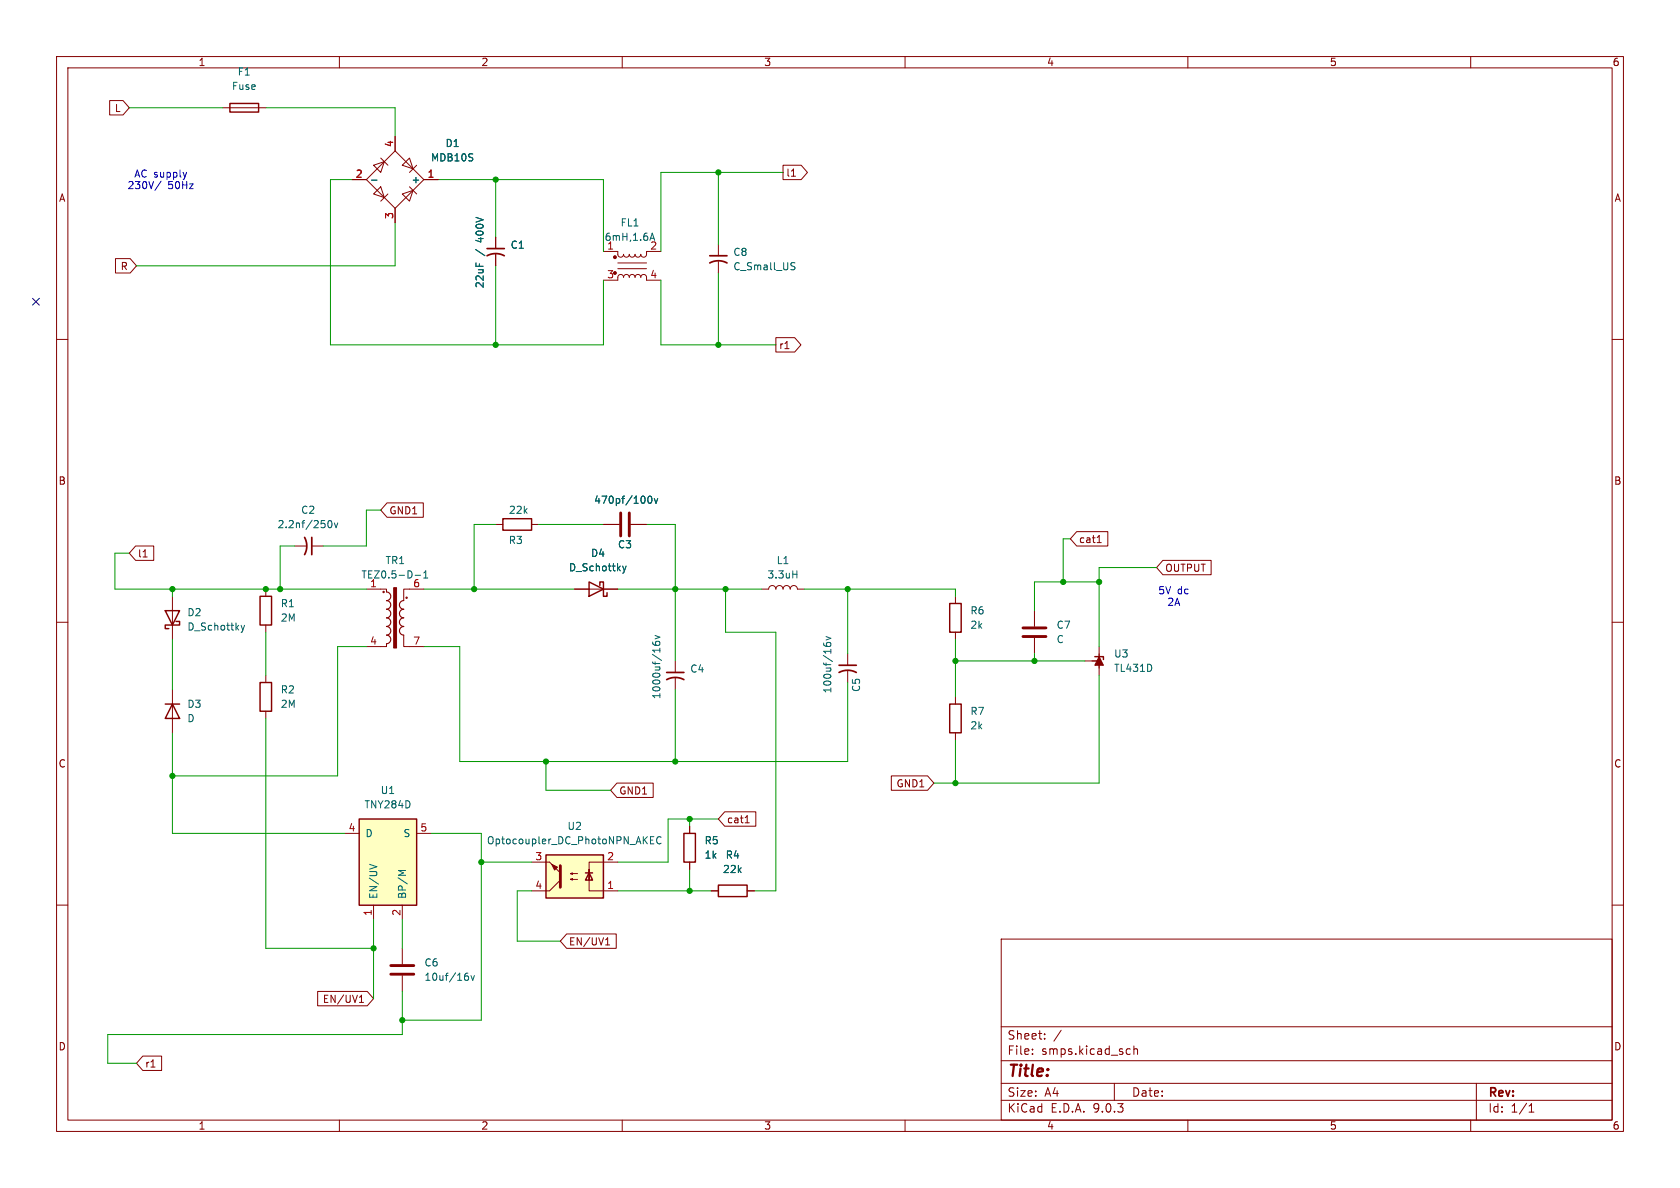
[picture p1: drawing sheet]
<svg xmlns="http://www.w3.org/2000/svg" width="297mm" height="210mm" viewBox="0 0 297 210" stroke-linecap="round" stroke-linejoin="round" font-family="sans-serif">
<g fill="none" stroke="#840000" stroke-width=".18">
<path d="M10 10h277v190h-277zM12 12h273v186h-273zM60 10v2M110 10v2M160 10v2M210 10v2M260 10v2M62.2 31.8h2.6M66 29.2l1.9-.6-.6 1.9zM67.3 33l.6 1.9-1.9-.6zM67.3 27.9l1.3 1.3M68.6 34.3l-1.3 1.3"/>
<path d="M69.8 26.7l5.1 5.1-5.1 5-5-5zM69.8 24.1v2.6M69.8 36.8v2.6M71.1 34.3l1.9-.6-.6 1.9zM72.4 27.9l.6 1.9-1.9-.6zM72.4 33l1.3 1.3M73.7 29.2l-1.3 1.3M74.9 31.8h2.6M87.6 41.9v2M87.6 45v2M106.7 44.5h2.5l.1 .7 .4 .3 .4-.2 .1-.3 .2 .3 .3 .2 .4-.2 .2-.3 .1 .3 .3 .2 .4-.2 .2-.3 .1 .2 .2 .2h.5l.2-.4 .2 .3 .4 .2 .4-.3v-.7h2.5M109.2 46.5h5.1"/>
<path d="M109.2 47.5h5.1M114.3 49l-.2-.3-.3-.2-.3 .1-.2 .4-.1-.3-.3-.2-.5 .1-.1 .4-.1-.3-.3-.2-.4 .1-.2 .4-.2-.4-.4-.1-.3 .2-.2 .3-.1-.3-.4-.2-.4 .3-.1 .7h-2.5M114.3 49.5h2.5M10 60h2M285 60h2M52.1 96.5h2M55.1 96.5h2M106.7 92.7h2.8M111.5 92.7h2.8M10 110h2M30.5 105.4v7.6M47 104.1v1.3"/>
<path d="M47 110.5v1.3M47 119.4v1.3M64.8 104.1h3.5v.5M68.3 113.8v.5h-3.5M71.4 112.3v2h3.5M74.9 104.1h-3.5v2.1M134.6 104.1h1.3a.64 .64 0 0 1 .6-.6 .64 .64 0 0 1 .7 .6 .64 .64 0 0 1 .6-.6 .64 .64 0 0 1 .6 .6 .64 .64 0 0 1 .7-.6 .64 .64 0 0 1 .6 .6 .64 .64 0 0 1 .6-.6 .64 .64 0 0 1 .7 .6h1.2M149.9 115.6v2M149.9 118.6v2.1M168.9 105.4v1.3M168.9 111.8v1.2M285 110h2"/>
<path d="M30.5 121.9v7.6M47 125.7v1.3M168.9 123.2v1.3M168.9 129.5v1.3M10 160h2M71.1 167.6v2.8M71.1 172.5v2.8M177 166h108v32h-108zM285 160h2M60 198v2M110 198v2M160 198v2"/>
<path d="M177 194.5h108M177 191.5h108M177 187.5h108M177 181.5h108M182.5 186.3v.1M182.5 185.5v.1M184.7 183.6v.1M184.7 182.8v.1M187.6 182.1l-1.3 2M197 191.5v3M199.4 185.4l.4 .1M199.8 186.3l-.4 .1"/>
<path d="M200.5 185.5l.2-.1 .3 .1 .1 .9M200.5 184.9v1.5M210 198v2M260 198v2M261 191.5v6.5M270.3 196.6h.9M270.3 195.5l.4-.4v1.5"/>
<circle cx="67.8" cy="104.6" r=".13"/>
<circle cx="71.9" cy="105.7" r=".13"/>
</g>
<path d="M29.2 108h2.5l-1.2 2.5zM31.1 109.9h.6v.6h-2.5v.6h.6M46 105.4h2v5.1h-2zM167.9 106.7h2v5.1h-2zM29.2 124.5h2.5M30.5 124.5l1.2 2.5h-2.5zM46 120.7h2v5h-2zM167.9 124.5h2v5h-2z" fill="none" stroke="#840000" stroke-width=".25"/>
<path d="M86.1 45.2a3.2 3.2 0 0 1 3.1 0M86.1 43.9h3.1M53.8 95a3.2 3.2 0 0 1 0 3M55.1 95v3M148.3 118.9a3.2 3.2 0 0 1 3.1 0M148.3 117.6h3.1" fill="none" stroke="#840000" stroke-width=".3"/>
<g fill="none" stroke="#006464" stroke-width=".18">
<path d="M65.7 31.8h.9M114.9 42.5l.4-1.3 .4 1.3M115 42.1h.6M58.1 92.1l.2-.1a.68 .68 0 0 1 .4 .7 .68 .68 0 0 1-.4 .6 .84 .84 0 0 1-.2-1.2zM59.1 92.4l.3 .9 .3-.9M114.6 87.8l.2-.1a.68 .68 0 0 1 .5 .6 .68 .68 0 0 1-.5 .7l-.2-.1-.1-.4zM115.7 88.1l.3 .9 .3-.9M42.6 110.5l.3 .9M42.9 111.4l-.3 .4M43.2 110.5l-.3 .9M73.4 101.7h1M74.9 102.2h.7"/>
<path d="M74.9 101.3l.4-.4v1.3M140.2 101.5h.7M140.9 100.9v1.3M145.6 113.7l.1 .3a.86 .86 0 0 0 1.2 0l-.1-.4h-.5l-.2 .2v.2l.2 .3M146 112.5l.9 .3-.9 .3M82.2 172.6l.4-.1 .2 .3-.1 .4h-.5M82.7 172l-.4 .2M83.3 172.5l.3 .8 .3-.8"/>
</g>
<path d="M109.7 90.7v4M111.3 90.7v4M69.1 170.7h4.1M69.1 172.2h4.1" fill="none" stroke="#840000" stroke-width=".51"/>
<path d="M68.3 104.6a.76 .76 0 0 1 .8 .8 .76 .76 0 0 1-.8 .8 .76 .76 0 0 1 .8 .7 .76 .76 0 0 1-.8 .8 .77 .77 0 0 1 .8 .8 .77 .77 0 0 1-.8 .7 .76 .76 0 0 1 .8 .8 .76 .76 0 0 1-.8 .7 .77 .77 0 0 1 .8 .8 .77 .77 0 0 1-.8 .8 .76 .76 0 0 1 .8 .7 .76 .76 0 0 1-.8 .8M71.4 106.2a.77 .77 0 0 0-.8 .7 .77 .77 0 0 0 .8 .8 .76 .76 0 0 0-.8 .8 .76 .76 0 0 0 .8 .7 .76 .76 0 0 0-.8 .8 .76 .76 0 0 0 .8 .7 .76 .76 0 0 0-.8 .8 .76 .76 0 0 0 .8 .8" fill="none" stroke="#840000" stroke-width=".2"/>
<g fill="#840000" stroke="#840000" stroke-width=".18">
<path d="M69.6 103.9h.5v10.7h-.5z"/>
<circle cx="108.7" cy="45.5" r=".25"/>
<circle cx="108.7" cy="48.3" r=".25"/>
</g>
<path d="M63.5 144.8h10.2v15.2h-10.2z" fill="#ffffc2"/>
<path d="M40.6 18.3h5.1v1.5h-5.1zM88.9 91.7h5.1v2h-5.1zM104.1 102.9l2.6 1.2-2.6 1.3zM106 103.5v-.6h.7v2.5h.6v-.6M193.5 116.1h1.6v.5M63.5 144.8h10.2v15.2h-10.2z" fill="none" stroke="#840000" stroke-width=".25"/>
<g fill="none" stroke="#840000" stroke-width=".18">
<path d="M39.4 19.1h7.6M127 43.2v2M127 46.2v2.1M87.6 92.7h1.3M94 92.7h1.2M101.6 104.1h7.6M182.9 108v2.7M182.9 112.8v2.8M191.8 116.8h2.5M194.3 115.6v2.5M194.3 114.3v5.1M61 147.3h2.5"/>
<path d="M73.7 147.3h2.5M66 160v2.6M71.1 160v2.6"/>
</g>
<path d="M140.1 47l.3 .2 .1 .3-.2 .2h-.3M140.1 46.4l.4 .1M110.1 100.1l.3 .8M110.4 100.9l-.3 .4M110.7 100.1l-.3 .8M65.3 152.8l1.3 .4M71.7 153.9h-1.3l.9 .4" fill="none" stroke="#006464" stroke-width=".18"/>
<path d="M194.3 116.1l.8 1.5h-1.6z" fill="#840000" stroke="#840000" stroke-width=".18"/>
<path d="M180.8 111h4.1M180.8 112.5h4.1" fill="none" stroke="#840000" stroke-width=".51"/>
<path d="M125.5 46.5a3.2 3.2 0 0 1 3 0M125.5 45.2h3" fill="none" stroke="#840000" stroke-width=".3"/>
<path d="M96.5 151.1h10.2v7.7h-10.2z" fill="#ffffc2"/>
<path d="M96.5 151.1h10.2v7.7h-10.2zM103.5 154.3h1.3M104.1 154.3l.7 1.3h-1.3zM120.9 147.3h2v5.1h-2zM127 156.5h5.1v2h-5.1z" fill="none" stroke="#840000" stroke-width=".25"/>
<g fill="none" stroke="#840000" stroke-width=".18">
<path d="M19.4 17.8h2.3l1.2 1.3-1.2 1.2h-2.3zM62.2 31.8h2.6M69.8 24.1v2.6M69.8 36.8v2.6M74.9 31.8h2.6M138.4 29.2h3.2l1.2 1.3-1.2 1.3h-3.2zM139.9 31.2h.7M20.4 45.7h2.6l1.1 1.3-1.1 1.3h-2.6zM87.6 41.9v2M87.6 45v2M137.2 59.7h3.3l1.1 1.3-1.1 1.2h-3.3zM138.8 61.6h.7"/>
<path d="M24 96.5h3.2v2.6h-3.2l-1.1-1.3zM25.3 98.5h.7M68.4 88.9h6.4v2.5h-6.4l-1.1-1.2zM106.7 92.7h2.8M111.5 92.7h2.8M190.3 94h5.5v2.5h-5.5l-1.1-1.2zM194 95.9h.7M194.2 94.8l.1-.1v1.2M205.6 99.1h8.5v2.5h-8.5l-1.1-1.3zM101.6 104.1h2.5M106.7 104.1h2.5M119.4 116.8v2.1"/>
<path d="M119.4 119.9v2M109.1 138.4h6.4v2.6h-6.4l-1.2-1.3zM157.6 137.2h6.4l1.1 1.2-1.1 1.3h-6.4zM94 152.4h3.2M99.1 155.6l-1.9 1.9h-3.2M100.8 155.4l.4 .2v-.3l-.4 .1h1.3M100.8 154.4l.4 .2v-.3l-.4 .1h1.3M104.1 155.6v-1.9v3.8h5.1M109.2 152.4h-5.1v1.9M121.9 146.1v1.2M121.9 152.4v1.3M125.7 157.5h1.3"/>
<path d="M128.1 143.5h5.5v2.6h-5.5l-1.1-1.3zM131.7 145.5h.8M132 144.4l.1-.2v1.3M132.1 157.5h1.2M56.2 175.3h8.7l1.1 1.2-1.1 1.3h-8.7zM63.5 177.2h.8M63.5 176.3l.4-.4v1.3M100.2 165.1h8.7v2.5h-8.7l-1.1-1.2zM107.1 167h.7M107.1 166.1l.3-.3v1.2M25.2 186.7h3.4v2.5h-3.4l-1.1-1.2zM26.7 188.6h.7"/>
</g>
<path d="M99.1 153v3.8" fill="none" stroke="#840000" stroke-width=".51"/>
<g fill="#840000" stroke="#840000" stroke-width=".18">
<path d="M97.5 152.8l1.1 .5-.6 .5z"/>
<path d="M97.2 152.4l1.9 1.9z"/>
</g>
<path d="M65.7 31.8h.9M114.6 87.8l.2-.1a.68 .68 0 0 1 .5 .6 .68 .68 0 0 1-.5 .7l-.2-.1-.1-.4zM115.7 88.1l.3 .9 .3-.9M110.1 100.1l.3 .8M110.4 100.9l-.3 .4M110.7 100.1l-.3 .8M115.4 113.5v.4a.86 .86 0 0 0 1.3 0l-.2-.5h-.4l-.2 .2v.3l.2 .2M115.8 112.3l.9 .3-.9 .3M115 148.5h.4M115.6 147.9h-.6v1.3h.6M116.9 148a.6 .6 0 0 0-.9 .4 .6 .6 0 0 0 .6 .8l.3-.2" fill="none" stroke="#006464" stroke-width=".18"/>
<path d="M117.9 118.9h3M117.9 120.1a3.2 3.2 0 0 1 3 0" fill="none" stroke="#840000" stroke-width=".3"/>
<g fill="none" stroke="#009600" stroke-width=".18">
<path d="M22.9 19.1h16.5M47 19.1h22.8v5M62.2 31.8h-3.8v29.2h48.3v-11.5M69.8 39.4v7.6h-45.7M77.5 31.8h29.2v12.7M87.6 31.8v10.1M127 30.5v12.7M138.4 30.5h-21.6v14M87.6 47v14M116.8 49.5v11.5h20.4M127 48.3v12.7M22.9 97.8h-2.6v6.3h44.5"/>
<path d="M52.1 96.5h-2.6v7.6M67.3 90.2h-2.5v6.3h-7.7M87.6 92.7h-3.8v11.4M95.2 92.7h11.5M114.3 92.7h5.1v24.1M189.2 95.3h-1.2v7.6M30.5 104.1v1.3M30.5 113v8.9M47 111.8v7.6M64.8 114.3h-5.1v22.9h-29.2M74.9 104.1h26.7M74.9 114.3h6.4v20.3h68.6v-13.9"/>
<path d="M109.2 104.1h25.4M128.3 104.1v7.7h8.9v45.7h-3.9M142.2 104.1h26.7v1.3M149.9 104.1v11.5M168.9 113v10.2M168.9 116.8h22.9M182.9 115.6v1.2M194.3 119.4v19h-29.2M194.3 102.9h-11.4v5.1M204.5 100.3h-10.2v14M30.5 129.5v17.8h30.5M47 127v40.6h19"/>
<path d="M96.5 134.6v5.1h11.4M119.4 121.9v12.7M168.9 130.8v7.6M76.2 147.3h8.9v33h-14M85.1 152.4h8.9M94 157.5h-2.6v8.9h7.7M109.2 157.5h16.5M121.9 144.8v1.3M121.9 153.7v3.8M127 144.8h-8.9v7.6h-8.9M66 162.6v13.9M71.1 162.6v5"/>
<path d="M71.1 175.3v7.6h-52.1v5.1h5.1"/>
</g>
<path d="M5.7 52.7l1.3 1.2M7 52.7l-1.3 1.2" fill="none" stroke="#000084" stroke-width=".18"/>
<path d="M28.5 32l-1.1 1.7M33 30.5l-.3 .8" fill="none" stroke="#0000c2" stroke-width=".18"/>
<g fill="#009600" stroke="#009600" stroke-width=".18">
<circle cx="168.9" cy="116.8" r=".46"/>
<circle cx="182.9" cy="116.8" r=".46"/>
<circle cx="188" cy="102.9" r=".46"/>
<circle cx="194.3" cy="102.9" r=".46"/>
<circle cx="168.9" cy="138.4" r=".46"/>
<circle cx="30.5" cy="137.2" r=".46"/>
<circle cx="49.5" cy="104.1" r=".46"/>
<circle cx="47" cy="104.1" r=".46"/>
<circle cx="30.5" cy="104.1" r=".46"/>
<circle cx="66" cy="167.6" r=".46"/>
<circle cx="71.1" cy="180.3" r=".46"/>
<circle cx="85.1" cy="152.4" r=".46"/>
<circle cx="83.8" cy="104.1" r=".46"/>
<circle cx="119.4" cy="134.6" r=".46"/>
<circle cx="96.5" cy="134.6" r=".46"/>
<circle cx="119.4" cy="104.1" r=".46"/>
<circle cx="128.3" cy="104.1" r=".46"/>
<circle cx="121.9" cy="144.8" r=".46"/>
<circle cx="121.9" cy="157.5" r=".46"/>
<circle cx="149.9" cy="104.1" r=".46"/>
<circle cx="87.6" cy="61" r=".46"/>
<circle cx="87.6" cy="31.8" r=".46"/>
<circle cx="127" cy="30.5" r=".46"/>
<circle cx="127" cy="61" r=".46"/>
</g>
<text font-size="2.8" fill="#840000" x="178" y="190.9">Title:</text>
<g font-size="2.1" fill="#840000">
<text x="178" y="184">Sheet:</text>
<text x="178" y="186.7">File:</text>
<text x="184.1" y="186.7">smps.kicad_sch</text>
<text x="178" y="196.9">KiCad</text>
<text x="178" y="194.1">Size:</text>
<text x="184.7" y="194.1">A4</text>
<text x="185.7" y="196.9">E.D.A.</text>
<text x="193.3" y="196.9">9.0.3</text>
<text x="200" y="194.1">Date:</text>
<text x="263" y="194.3">Rev:</text>
<text x="263" y="196.9">Id:</text>
<text x="267.1" y="196.9">1/1</text>
</g>
<g font-size="1.8" fill="#840000">
<text x="35" y="11.9">1</text>
<text x="85" y="11.9">2</text>
<text x="135" y="11.9">3</text>
<text x="185" y="11.9">4</text>
<text x="235" y="11.9">5</text>
<text x="285" y="11.9">6</text>
<text x="20.2" y="20">L</text>
<text x="10.3" y="35.9">A</text>
<text x="138.9" y="31.4">l1</text>
<text x="285.3" y="35.9">A</text>
<text x="21.2" y="47.9">R</text>
<text x="137.6" y="61.9">r1</text>
<text x="10.3" y="85.9">B</text>
<text x="285.3" y="85.9">B</text>
<text x="68.7" y="91.1">GND1</text>
<text x="24.3" y="98.7">l1</text>
<text x="190.7" y="96.2">cat1</text>
<text x="205.9" y="101.3">OUTPUT</text>
<text x="10.3" y="135.9">C</text>
<text x="285.3" y="135.9">C</text>
<text x="109.4" y="140.7">GND1</text>
<text x="158.4" y="139.4">GND1</text>
<text x="128.4" y="145.7">cat1</text>
<text x="100.5" y="167.3">EN/UV1</text>
<text x="57" y="177.5">EN/UV1</text>
<text x="10.3" y="185.9">D</text>
<text x="285.3" y="185.9">D</text>
<text x="25.6" y="188.9">r1</text>
<text x="35" y="199.9">1</text>
<text x="85" y="199.9">2</text>
<text x="135" y="199.9">3</text>
<text x="185" y="199.9">4</text>
<text x="235" y="199.9">5</text>
<text x="285" y="199.9">6</text>
</g>
<g font-size="1.8" fill="#006464">
<text x="40.9" y="16.1">Fuse</text>
<text x="41.9" y="13.6">F1</text>
<text x="76.1" y="28.7">MDB10S</text>
<text x="78.7" y="26.2">D1</text>
<text x="72.6" y="32.6">+</text>
<text x="109.6" y="40.2">FL1</text>
<text x="85.7" y="45.2" transform="rotate(-90 85.7 45.2)">/</text>
<text x="85.7" y="42.7" transform="rotate(-90 85.7 42.7)">400V</text>
<text x="90.2" y="44.2">C1</text>
<text x="106.8" y="42.8">6mH,1.6A</text>
<text x="107.2" y="44.2">1</text>
<text x="114.9" y="44.2">2</text>
<text x="129.5" y="45.4">C8</text>
<text x="129.5" y="48">C_Small_US</text>
<text x="85.7" y="51" transform="rotate(-90 85.7 51)">22uF</text>
<text x="104.9" y="89.3">470pf/100v</text>
<text x="49" y="93.6">2.2nf/250v</text>
<text x="53.1" y="91">C2</text>
<text x="89.9" y="91">22k</text>
<text x="68.1" y="99.9">TR1</text>
<text x="89.8" y="96.4">R3</text>
<text x="100.5" y="101.2">D_Schottky</text>
<text x="104.4" y="98.7">D4</text>
<text x="109.1" y="97.1">C3</text>
<text x="137.2" y="99.9">L1</text>
<text x="49.5" y="107.5">R1</text>
<text x="63.8" y="102.5">TEZ0.5-D-1</text>
<text x="65.3" y="103.9">1</text>
<text x="73" y="103.9">6</text>
<text x="135.6" y="102.5">3.3uH</text>
<text x="33" y="109.1">D2</text>
<text x="33" y="111.7">D_Schottky</text>
<text x="49.5" y="110.1">2M</text>
<text x="171.5" y="108.8">R6</text>
<text x="171.5" y="111.4">2k</text>
<text x="186.7" y="111.4">C7</text>
<text x="186.7" y="113.9">C</text>
<text x="121.9" y="119.1">C4</text>
<text x="196.9" y="116.4">U3</text>
<text x="196.9" y="119">TL431D</text>
<text x="33" y="125.3">D3</text>
<text x="49.5" y="122.8">R2</text>
<text x="49.5" y="125.3">2M</text>
<text x="116.9" y="123.7" transform="rotate(-90 116.9 123.7)">1000uf/16v</text>
<text x="147.2" y="122.7" transform="rotate(-90 147.2 122.7)">100uf/16v</text>
<text x="152.2" y="122.4" transform="rotate(-90 152.2 122.4)">C5</text>
<text x="33" y="127.9">D</text>
<text x="171.5" y="126.6">R7</text>
<text x="171.5" y="129.1">2k</text>
<text x="64.3" y="143.1">TNY284D</text>
<text x="67.2" y="140.6">U1</text>
<text x="64.5" y="148.2">D</text>
<text x="71.2" y="148.2">S</text>
<text x="86" y="149.5">Optocoupler_DC_PhotoNPN_AKEC</text>
<text x="100.2" y="146.9">U2</text>
<text x="124.5" y="149.5">R5</text>
<text x="124.5" y="152">1k</text>
<text x="127.7" y="154.5">22k</text>
<text x="128.2" y="152">R4</text>
<text x="66.9" y="159" transform="rotate(-90 66.9 159)">EN/UV</text>
<text x="72" y="159" transform="rotate(-90 72 159)">BP/M</text>
<text x="74.9" y="171">C6</text>
<text x="74.9" y="173.6">10uf/16v</text>
</g>
<g font-size="1.8" fill="#a90000">
<text x="69.6" y="26.1" transform="rotate(-90 69.6 26.1)">4</text>
<text x="62.8" y="31.5">2</text>
<text x="75.5" y="31.5">1</text>
<text x="69.6" y="38.8" transform="rotate(-90 69.6 38.8)">3</text>
<text x="107.2" y="49.3">3</text>
<text x="114.9" y="49.3">4</text>
<text x="65.3" y="114">4</text>
<text x="73" y="114">7</text>
<text x="61.5" y="147.1">4</text>
<text x="74.2" y="147.1">5</text>
<text x="94.5" y="152.1">3</text>
<text x="107.2" y="152.1">2</text>
<text x="65.8" y="162" transform="rotate(-90 65.8 162)">1</text>
<text x="70.9" y="162" transform="rotate(-90 70.9 162)">2</text>
<text x="94.5" y="157.2">4</text>
<text x="107.2" y="157.2">1</text>
</g>
<g font-size="1.8" fill="#0000c2">
<text x="22.5" y="33.6">230V/</text>
<text x="23.6" y="31.6">AC supply</text>
<text x="29.7" y="33.6">50Hz</text>
<text x="204.7" y="105.3">5V</text>
<text x="206.3" y="107.3">2A</text>
<text x="208.1" y="105.3">dc</text>
</g>
</svg>
